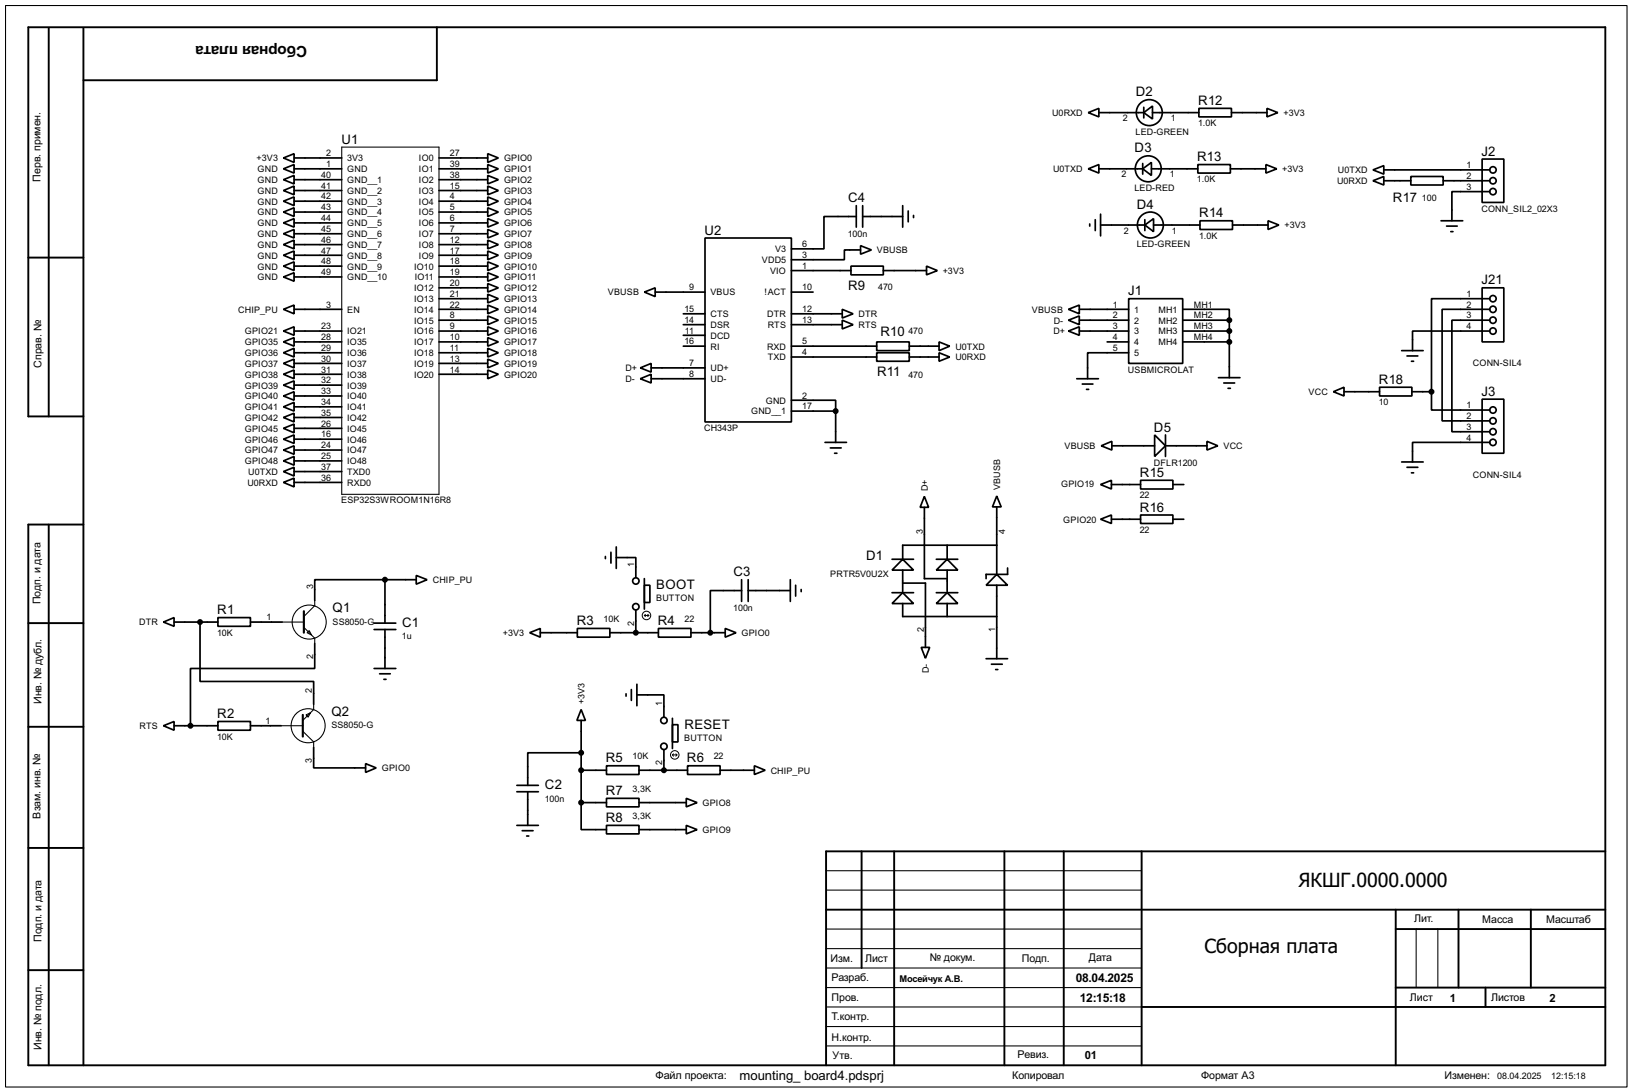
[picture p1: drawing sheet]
<svg xmlns="http://www.w3.org/2000/svg" width="383mm" height="256mm" viewBox="0 0 383 256" stroke-linecap="round" stroke-linejoin="round" font-family="sans-serif">
<g fill="none" stroke="#000" stroke-width=".25">
<path d="M1.3 1.3h381v254h-381zM80.3 34.6h22.9v81.5h-22.9zM66.3 146.1h5.1M71.4 147.4l2.6 2.5v1.3M72.2 148.6l.5-.5 .5 1.1zM74 141v1.3l-2.6 2.5M66.1 170.5h5.1M71.2 171.8l2.5 2.5v1.3M71.9 167.9l1.1-.5-.6 1.1zM73.7 165.4v1.3l-2.5 2.5M194.1 218.2h74.2M194.1 209.1h74.2"/>
<path d="M194.1 204.5h74.2M332.8 218.2v13.8M337.9 218.2v13.8M194.1 222.8h74.2M194.1 232h74.2M194.1 236.5h74.2M194.1 227.4h74.2M194.1 241.1h74.2M194.1 245.7h74.2"/>
<circle cx="72.6" cy="146.1" r="4"/>
<circle cx="72.4" cy="170.5" r="4"/>
</g>
<g fill="none" stroke="#000" stroke-width=".45">
<path d="M11.5 6.7v91.1M19.6 6.7v243.5M102.7 6.4v12.5h-83.1M6.7 60.5h12.9M19.6 97.8h-12.9v-91.4h370.5v243.8h-370.5v-127h12.9M11.5 123.2v127M6.7 146.4h12.9M6.7 170.7h12.9M6.7 199.2h12.9M202.5 200v27.4M210.1 200v50.2M236 200v50.2"/>
<path d="M250 200v50.2M268.3 200v50.2M377.2 200h-183.1v50.2M194.1 213.7h183.1M328 213.7v36.5M328 218.2h49.2M342.7 213.7v18.3M359.7 213.7v18.3M6.7 227.9h12.9M268.3 236.5h108.9M328 232h49.2M349.1 232v4.5"/>
</g>
<g fill="none" stroke="#000" stroke-width=".4">
<path d="M66.6 39.7l2.5-1v2zM66.6 37.1l2.5-1v2.1zM69.1 37.1h11.2M69.1 39.7h11.2M103.2 37.1h11.4M103.2 39.7h11.4M114.6 36.1l2.5 1-2.5 1.1zM114.6 38.7l2.5 1-2.5 1zM255.7 26.5l2.5-1v2zM255.7 39.7l2.5-1v2zM258.2 39.7h10.3M258.2 26.5h10.6"/>
<path d="M268.5 39.7l2.1-1.5v3zM268.5 38.4v2.5M268.8 26.5l2-1.6v3.1zM268.8 25.2v2.5M270.6 39.7h10.9M270.8 26.5h10.9M281.5 38.7h7.6v2h-7.6zM281.7 25.5h7.7v2h-7.7zM289.1 39.7h8.4M289.4 26.5h8.3M297.5 38.7l2.5 1-2.5 1zM297.7 25.5l2.6 1-2.6 1z"/>
<path d="M322.6 39.9l2.6-1v2zM325.2 39.9h24.9M348.3 37.4h5.1v10.2h-5.1zM66.6 42.2l2.5-1v2zM66.6 44.8l2.5-1.1v2.1zM66.6 47.3l2.5-1v2zM66.6 49.8l2.5-1v2.1zM66.6 52.4l2.5-1v2zM66.6 54.9l2.5-1v2zM66.6 57.5l2.5-1.1v2.1zM66.6 60l2.5-1v2zM69.1 42.2h11.2"/>
<path d="M69.1 44.8h11.2M69.1 47.3h11.2M69.1 49.8h11.2M69.1 52.4h11.2M69.1 54.9h11.2M69.1 57.5h11.2M69.1 60h11.2M103.2 42.2h11.4M103.2 44.8h11.4M103.2 47.3h11.4M103.2 49.8h11.4M103.2 52.4h11.4"/>
<path d="M103.2 54.9h11.4M103.2 57.5h11.4M103.2 60h11.4M114.6 41.2l2.5 1-2.5 1zM114.6 43.7l2.5 1.1-2.5 1zM114.6 46.3l2.5 1-2.5 1zM114.6 48.8l2.5 1-2.5 1.1zM114.6 51.4l2.5 1-2.5 1zM114.6 53.9l2.5 1-2.5 1zM114.6 56.4l2.5 1.1-2.5 1zM114.6 59l2.5 1-2.5 1zM165.7 55.9h20.3v43.2h-20.3z"/>
<path d="M201.2 50.9h-7.6v7.6h-7.6M201.2 48.3v5.1M202.2 57.7l2.6 1-2.6 1zM202.2 58.7h-3.8v2.3h-12.4M202.7 50.9h9.4M202.7 48.3v5.1M212.1 48.3v5.1M213.4 49.6v2.5M214.7 50.6v.5M256.1 52.6v.5M257.4 51.6v2.6M258.6 52.9h10.4"/>
<path d="M258.6 50.3v5.1M269 52.9l2.1-1.5v3zM269 51.6v2.6M271.1 52.9h10.9M282 51.9h7.6v2h-7.6zM289.6 52.9h8.4M298 51.9l2.5 1-2.5 1zM322.6 42.5l2.6-1v2zM325.2 42.5h6.3M331.5 41.5h7.6v2h-7.6zM338.6 51.9h5.1M339.1 42.5h11"/>
<path d="M339.9 53.1h2.5M340.9 54.4h.5M350.1 45h-8.9v6.9M66.6 77.8l2.5-1v2zM66.6 62.5l2.5-1v2.1zM66.6 65.1l2.5-1v2zM66.6 72.7l2.5-1v2zM69.1 77.8h11.2M69.1 72.7h11.2M69.1 62.5h11.2M69.1 65.1h11.2M103.2 77.8h11.4"/>
<path d="M103.2 75.2h11.4M103.2 72.7h11.4M103.2 62.5h11.4M103.2 65.1h11.4M103.2 67.6h11.4M103.2 70.2h11.4M114.6 61.5l2.5 1-2.5 1.1zM114.6 64.1l2.5 1-2.5 1zM114.6 66.6l2.5 1-2.5 1zM114.6 69.1l2.5 1.1-2.5 1zM114.6 71.7l2.5 1-2.5 1zM114.6 79.3l2.5 1-2.5 1z"/>
<path d="M114.6 74.2l2.5 1-2.5 1.1zM114.6 76.8l2.5 1-2.5 1zM151.4 68.6l2.6-1v2.1zM154 68.6h11.7M160.6 76.3h5.1M160.6 73.7h5.1M160.6 78.8h5.1M186 76.3h11.9M186 73.7h11.9M186 68.6h5.1M186 63.6h14M197.9 75.2l2.6 1.1-2.6 1z"/>
<path d="M197.9 72.7l2.6 1-2.6 1zM200 62.5h7.6v2.1h-7.6zM207.6 63.6h10.1M217.7 62.5l2.6 1.1-2.6 1zM251.1 77.8l2.5-1v2zM251.1 75.2l2.5-1v2.1zM251.1 72.7l2.5-1v2zM253.6 77.8h11.6M253.6 75.2h11.6M253.6 72.7h11.6M265.2 70.2h12.7v15.2h-12.7zM277.9 72.7h11v2.5"/>
<path d="M277.9 77.8h11M277.9 75.2h11M288.9 75.2v13.5M348.3 67.6h5.1v12.7h-5.1zM350.1 72.7h-11.2v26.2h11.2M350.1 75.2h-8.9v26.2h8.9M350.1 77.8h-18.2v4.6M350.1 70.2h-13.7v21.8M66.6 85.4l2.5-1v2zM66.6 82.9l2.5-1.1v2.1zM66.6 80.3l2.5-1v2zM66.6 93l2.5-1v2z"/>
<path d="M66.6 90.5l2.5-1v2zM66.6 87.9l2.5-1v2.1zM66.6 95.6l2.5-1.1v2.1zM66.6 98.1l2.5-1v2zM69.1 80.3h11.2M69.1 82.9h11.2M69.1 85.4h11.2M69.1 87.9h11.2M69.1 93h11.2M69.1 90.5h11.2M69.1 95.6h11.2M69.1 98.1h11.2"/>
<path d="M103.2 80.3h11.4M103.2 82.9h11.4M103.2 85.4h11.4M103.2 87.9h11.4M114.6 81.8l2.5 1.1-2.5 1zM114.6 84.4l2.5 1-2.5 1zM114.6 86.9l2.5 1-2.5 1.1zM150.5 86.4l2.5-1v2zM150.5 89l2.5-1.1v2.1zM153 86.4h12.7M153 89h12.7M160.6 81.3h5.1"/>
<path d="M186 94h10.4v2.6M186 81.3h20M186 83.9h20M186 96.6h10.4M196.4 96.6v7.3M206 80.3h7.7v2.1h-7.7zM206 82.9h7.7v2h-7.7zM213.7 81.3h7M213.7 83.9h7M220.7 82.9l2.5 1-2.5 1zM220.7 80.3l2.5 1-2.5 1.1zM253 89h5.1"/>
<path d="M254.3 90.2h2.5M255.3 91.5h.5M260.2 80.3h5M265.2 82.9h-9.6v6.1M277.9 80.3h11M286.3 88.7h5.1M287.6 90h2.5M288.6 91.2h.5M313.3 92l2.5-1v2zM315.8 92h8.4M324.2 91h7.6v2h-7.6zM329.4 82.4h5"/>
<path d="M330.6 83.6h2.6M331.7 84.9h.5M331.8 92h4.6M336.4 92v4.3h13.7M348.3 93.8h5.1v12.7h-5.1zM66.6 100.6l2.5-1v2.1zM66.6 103.2l2.5-1v2zM66.6 105.7l2.5-1v2zM66.6 108.3l2.5-1.1v2.1zM66.6 110.8l2.5-1v2zM66.6 113.3l2.5-1v2.1zM69.1 100.6h11.2"/>
<path d="M69.1 103.2h11.2M69.1 105.7h11.2M69.1 108.3h11.2M69.1 110.8h11.2M69.1 113.3h11.2M193.9 103.9h5M195.1 105.2h2.6M196.1 106.5h.6M217.2 116.6l1 2.6h-2zM217.2 119.2v16.7h5.4M234.2 116.5l1.1 2.6h-2.1zM234.2 119.1v15.8"/>
<path d="M258.6 113.8l2.6-1v2.1zM258.8 104.7l2.5-1v2zM261.2 113.8h6.8M261.3 104.7h10M268 112.8h7.6v2.1h-7.6zM271.3 102.2l2.6 2.5-2.6 2.5zM273.9 104.7h9.7M273.9 102.2v5M275.6 113.8h2.6M283.6 103.7l2.6 1-2.6 1zM329.4 108.5h5M330.6 109.8h2.6"/>
<path d="M331.7 111.1h.5M350.1 103.9h-18.2v4.6M90.5 136.2h-16.5v4.8M90.5 136.2v10.2M90.5 136.2h7.3M97.8 135.2l2.6 1-2.6 1zM142.3 130.7v.5M143.6 129.7v2.6M144.8 131h4.6v4.7M144.8 128.5v5M151.4 137.5h1.3v4h-1.3zM151.4 135.9v7.2"/>
<path d="M174.3 138.7h-7.4v9.9M174.3 136.2v5.1M175.8 138.7h9.9M175.8 136.2v5.1M185.7 136.2v5.1M187 137.5v2.5M188.3 138.5v.5M209.6 139.2h5.1M209.6 131.4h5.1M212.1 139.2l2.6 2.6h-5.1zM212.1 131.4l2.6 2.5h-5.1zM212.1 137h5.4v15.1"/>
<path d="M212.1 133.9v5.1M220 133.9l2.6-2.5 2.5 2.5zM220 139.2h5.1M220 131.4h5.1M222.6 139.2l2.5 2.6h-5.1zM222.6 128.1v3.3M222.6 133.9v5.1M234.2 134.9l2.6 2.6h-5.1zM234.2 137.5v17.2M234.2 128.1h-22.1v3.3M236.8 133.4v1.5h-5.1v1M258.6 122l2.6-1v2z"/>
<path d="M261.2 122h6.8M268 121h7.6v2h-7.6zM275.6 122h2.6M38.4 146.1l2.5-1v2zM40.9 146.1h10.3M47 146.1v14h26.7v5.3M51.2 145.1h7.7v2h-7.7zM58.9 146.1h7.4M74 151.2v5.8h-29.2v13.5M87.9 147.9h5.1M87.9 146.4h5.1M87.9 157h5.1"/>
<path d="M89.2 158.3h2.5M90.2 159.6h.5M90.5 147.9v9.1M124.5 148.6l2.5-1v2.1zM127 148.6h8.7M135.7 147.6h7.6v2.1h-7.6zM143.3 148.6h11.4M149.4 143.3v5.3M154.7 147.6h7.7v2.1h-7.7zM162.4 148.6h8M170.4 147.6l2.6 1-2.6 1.1zM212.1 141.8v3h22.1"/>
<path d="M216.5 152.1h2l-1 2.5zM222.6 141.8v3M231.7 154.7h5.1M233 156h2.5M234 157.3h.5M38.4 170.5l2.5-1v2zM40.9 170.5h10.3M51.2 169.5h7.7v2h-7.7zM58.9 170.5h7.2M73.7 175.6v4.8h12.2M85.9 179.4l2.5 1-2.5 1zM136.6 166.7l1 2.5h-2z"/>
<path d="M136.6 176.8h-12.6v7.7M136.6 169.2v19.3M142.5 179.9h7.7v2h-7.7zM147.1 163v.5M148.4 162v2.5M149.7 163.2h6.3v5.3M149.7 160.7v5.1M156 176.1v4.8M158 170.2h1.3v4.1h-1.3zM158 168.7v7.1M161.6 179.9h7.6v2h-7.6zM177.3 179.9l2.5 1-2.5 1z"/>
<path d="M121.5 186h5M121.5 184.5h5M121.5 193.9h5M122.7 195.1h2.6M123.8 196.4h.5M124 186v7.9M136.6 188.5v6.4h5.9M136.6 180.9h5.9M136.6 188.5h5.9M142.5 187.5h7.7v2h-7.7zM142.5 193.9h7.7v2h-7.7zM150.2 180.9h11.4"/>
<path d="M150.2 188.5h11.1M150.2 194.9h11.1M161.3 187.5l2.5 1-2.5 1zM161.3 193.9l2.5 1-2.5 1zM169.2 180.9h8.1"/>
<circle cx="269.8" cy="39.7" r="3.1"/>
<circle cx="270" cy="26.5" r="3.1"/>
<circle cx="350.8" cy="39.9" r=".75"/>
<circle cx="270.3" cy="52.9" r="3.1"/>
<circle cx="350.8" cy="45" r=".75"/>
<circle cx="350.8" cy="42.5" r=".75"/>
<circle cx="350.8" cy="70.2" r=".75"/>
<circle cx="350.8" cy="77.8" r=".75"/>
<circle cx="350.8" cy="72.7" r=".75"/>
<circle cx="350.8" cy="75.2" r=".75"/>
<circle cx="350.8" cy="96.3" r=".75"/>
<circle cx="350.8" cy="98.9" r=".75"/>
<circle cx="350.8" cy="101.4" r=".75"/>
<circle cx="350.8" cy="103.9" r=".75"/>
<circle cx="149.4" cy="136.5" r=".75"/>
<circle cx="149.4" cy="142.5" r=".75"/>
<circle cx="156" cy="175.3" r=".75"/>
<circle cx="156" cy="169.2" r=".75"/>
</g>
<g fill="#000" stroke="#000" stroke-width=".4">
<circle cx="288.8" cy="75.2" r=".5"/>
<circle cx="288.8" cy="77.8" r=".5"/>
<circle cx="196.3" cy="96.6" r=".5"/>
<circle cx="288.8" cy="80.3" r=".5"/>
<circle cx="336.3" cy="92" r=".5"/>
<circle cx="90.4" cy="136.2" r=".5"/>
<circle cx="47" cy="146.1" r=".5"/>
<circle cx="149.4" cy="148.6" r=".5"/>
<circle cx="166.9" cy="148.6" r=".5"/>
<circle cx="44.7" cy="170.5" r=".5"/>
<circle cx="136.5" cy="176.8" r=".5"/>
<circle cx="136.5" cy="180.9" r=".5"/>
<circle cx="136.5" cy="188.5" r=".5"/>
<circle cx="156" cy="180.9" r=".5"/>
</g>
<g fill="none" stroke="#000" stroke-width=".23">
<path d="M151.4 144.6h1.1M151.4 144.6l.3 .2M151.7 144.3l-.3 .3M152.2 144.3l.3 .3M152.5 144.6l-.3 .2M158 177.3h1.1M158 177.3l.3 .3M158.3 177.1l-.3 .2M158.8 177.1l.3 .2M159.1 177.3l-.3 .3"/>
<circle cx="151.9" cy="144.6" r="1"/>
<circle cx="158.5" cy="177.3" r="1"/>
</g>
<path d="M71.4 143.6v5M71.2 167.9v5.1" fill="none" stroke="#000" stroke-width=".5"/>
<g font-size="5.6">
<text x="305.1" y="208.3">ЯКШГ.0000.0000</text>
<text x="283.1" y="223.8">Сборная плата</text>
</g>
<text font-size="4.1" x="72.2" y="10.8" transform="rotate(-180 72.2 10.8)">Сборная плата</text>
<g font-size="3.5">
<text x="266.9" y="22.6">D2</text>
<text x="281.6" y="24.7">R12</text>
<text x="80.2" y="33.9">U1</text>
<text x="266.6" y="35.8">D3</text>
<text x="281.3" y="37.8">R13</text>
<text x="348.1" y="36.6">J2</text>
<text x="199.3" y="47.5">C4</text>
<text x="327.3" y="47.5">R17</text>
<text x="267.1" y="49">D4</text>
<text x="281.8" y="51.1">R14</text>
<text x="165.5" y="55.1">U2</text>
<text x="199.3" y="68.1">R9</text>
<text x="265.1" y="69.4">J1</text>
<text x="348.1" y="66.8">J21</text>
<text x="206.9" y="79">R10</text>
<text x="206.1" y="88.4">R11</text>
<text x="324" y="90.2">R18</text>
<text x="348.1" y="93">J3</text>
<text x="271.2" y="101.4">D5</text>
<text x="267.9" y="112">R15</text>
<text x="267.9" y="120.2">R16</text>
<text x="203.5" y="131.5">D1</text>
<text x="172.4" y="135.4">C3</text>
<text x="78.2" y="143.8">Q1</text>
<text x="154.2" y="138.4">BOOT</text>
<text x="51.1" y="144.3">R1</text>
<text x="94.5" y="147.3">C1</text>
<text x="135.5" y="146.8">R3</text>
<text x="154.6" y="146.8">R4</text>
<text x="51.1" y="168.7">R2</text>
<text x="77.9" y="168.2">Q2</text>
<text x="160.8" y="171.2">RESET</text>
<text x="142.4" y="179.1">R5</text>
<text x="161.4" y="179.1">R6</text>
<text x="128.1" y="185.4">C2</text>
<text x="142.4" y="186.7">R7</text>
<text x="142.4" y="193.1">R8</text>
<text x="173.8" y="253.6">mounting_ board4.pdsprj</text>
</g>
<g font-size="3.2">
<text x="252.8" y="230.7">08.04.2025</text>
<text x="253.8" y="235.4">12:15:18</text>
</g>
<g font-size="3">
<text x="340.7" y="235.4">1</text>
<text x="364.1" y="235.4">2</text>
<text x="254.9" y="248.8">01</text>
</g>
<text font-size="2.9" x="154" y="253.5">Файл проекта:</text>
<g font-size="2.8">
<text x="9.5" y="42.7" transform="rotate(-90 9.5 42.7)">Перв. примен.</text>
<text x="9.7" y="86.4" transform="rotate(-90 9.7 86.4)">Справ. №</text>
<text x="9.5" y="142" transform="rotate(-90 9.5 142)">Подп. и дата</text>
<text x="9.7" y="165.4" transform="rotate(-90 9.7 165.4)">Инв. № дубл.</text>
<text x="9.5" y="192.3" transform="rotate(-90 9.5 192.3)">Взам. инв. №</text>
<text x="9.8" y="221.2" transform="rotate(-90 9.8 221.2)">Подп. и дата</text>
<text x="332.3" y="216.5">Лит.</text>
<text x="348.3" y="216.8">Масса</text>
<text x="363.3" y="216.8">Масштаб</text>
<text x="195.1" y="225.9">Изм.</text>
<text x="203.3" y="225.9">Лист</text>
<text x="218.5" y="225.7">№ докум.</text>
<text x="240.1" y="225.9">Подп.</text>
<text x="255.8" y="225.7">Дата</text>
<text x="195.4" y="230.5">Разраб.</text>
<text x="195.4" y="235.1">Пров.</text>
<text x="195.4" y="239.6">Т.контр.</text>
<text x="331.3" y="235.1">Лист</text>
<text x="350.3" y="235.1">Листов</text>
<text x="195.4" y="244.5">Н.контр.</text>
<text x="9.8" y="246.6" transform="rotate(-90 9.8 246.6)">Инв. № подл.</text>
<text x="195.6" y="248.8">Утв.</text>
<text x="239.1" y="248.5">Ревиз.</text>
<text x="237.8" y="253.5">Копировал</text>
<text x="282.2" y="253.5">Формат А3</text>
<text x="339.4" y="253.5">Изменен:</text>
</g>
<text font-size="2.5" x="211.4" y="230.6">Мосейчук А.В.</text>
<g font-size="2.4">
<text x="247.2" y="27.2">U0RXD</text>
<text x="263.8" y="28.5">2</text>
<text x="275.1" y="28.5">1</text>
<text x="281.5" y="29.6">1.0K</text>
<text x="301.6" y="27.2">+3V3</text>
<text x="266.8" y="31.7">LED-GREEN</text>
<text x="60.3" y="37.9">+3V3</text>
<text x="60.5" y="40.5">GND</text>
<text x="75.5" y="41.8">40</text>
<text x="76.6" y="36.7">2</text>
<text x="76.6" y="39.2">1</text>
<text x="81.6" y="37.9">3V3</text>
<text x="81.6" y="40.5">GND</text>
<text x="98.4" y="37.9">IO0</text>
<text x="98.4" y="40.5">IO1</text>
<text x="105.7" y="36.7">27</text>
<text x="105.7" y="39.2">39</text>
<text x="105.7" y="41.8">38</text>
<text x="118.4" y="37.9">GPIO0</text>
<text x="118.4" y="40.5">GPIO1</text>
<text x="247.4" y="40.5">U0TXD</text>
<text x="263.6" y="41.6">2</text>
<text x="274.9" y="41.6">1</text>
<text x="301.3" y="40.5">+3V3</text>
<text x="314.4" y="40.7">U0TXD</text>
<text x="344.6" y="39.5">1</text>
<text x="60.5" y="43">GND</text>
<text x="60.5" y="45.5">GND</text>
<text x="75.5" y="44.4">41</text>
<text x="75.5" y="46.9">42</text>
<text x="81.6" y="43">GND__1</text>
<text x="81.6" y="45.5">GND__2</text>
<text x="98.4" y="43">IO2</text>
<text x="98.4" y="45.5">IO3</text>
<text x="105.7" y="44.4">15</text>
<text x="105.7" y="46.9">4</text>
<text x="118.4" y="43">GPIO2</text>
<text x="118.4" y="45.5">GPIO3</text>
<text x="266.6" y="44.9">LED-RED</text>
<text x="281.3" y="42.9">1.0K</text>
<text x="314.2" y="43.3">U0RXD</text>
<text x="334.1" y="47.2">100</text>
<text x="344.6" y="42">2</text>
<text x="344.6" y="44.6">3</text>
<text x="60.5" y="48">GND</text>
<text x="60.5" y="50.6">GND</text>
<text x="60.5" y="53.2">GND</text>
<text x="75.5" y="49.4">43</text>
<text x="75.5" y="52">44</text>
<text x="81.6" y="48">GND__3</text>
<text x="81.6" y="50.6">GND__4</text>
<text x="81.6" y="53.2">GND__5</text>
<text x="98.4" y="48">IO4</text>
<text x="98.4" y="50.6">IO5</text>
<text x="98.4" y="53.2">IO6</text>
<text x="105.7" y="49.4">5</text>
<text x="105.7" y="52">6</text>
<text x="118.4" y="48">GPIO4</text>
<text x="118.4" y="50.6">GPIO5</text>
<text x="118.4" y="53.2">GPIO6</text>
<text x="301.8" y="53.6">+3V3</text>
<text x="348.1" y="49.7">CONN_SIL2_02X3</text>
<text x="60.5" y="55.7">GND</text>
<text x="60.5" y="58.2">GND</text>
<text x="75.5" y="54.5">45</text>
<text x="75.5" y="57.1">46</text>
<text x="75.5" y="59.6">47</text>
<text x="81.6" y="55.7">GND__6</text>
<text x="81.6" y="58.2">GND__7</text>
<text x="98.4" y="55.7">IO7</text>
<text x="98.4" y="58.2">IO8</text>
<text x="105.7" y="54.5">7</text>
<text x="105.7" y="57.1">12</text>
<text x="105.7" y="59.6">17</text>
<text x="118.4" y="55.7">GPIO7</text>
<text x="118.4" y="58.2">GPIO8</text>
<text x="182.1" y="59.3">V3</text>
<text x="188.5" y="58.1">6</text>
<text x="199.2" y="55.6">100n</text>
<text x="206" y="59.5">VBUSB</text>
<text x="264.1" y="54.9">2</text>
<text x="267.1" y="58.1">LED-GREEN</text>
<text x="275.4" y="54.9">1</text>
<text x="281.8" y="56.1">1.0K</text>
<text x="60.5" y="60.7">GND</text>
<text x="60.5" y="63.3">GND</text>
<text x="60.5" y="65.9">GND</text>
<text x="75.5" y="64.7">49</text>
<text x="75.5" y="62.1">48</text>
<text x="81.6" y="65.9">GND__10</text>
<text x="81.6" y="60.7">GND__8</text>
<text x="81.6" y="63.3">GND__9</text>
<text x="97.3" y="63.3">IO10</text>
<text x="97.4" y="65.9">IO11</text>
<text x="98.4" y="60.7">IO9</text>
<text x="105.7" y="62.1">18</text>
<text x="105.7" y="64.7">19</text>
<text x="118.4" y="60.7">GPIO9</text>
<text x="118.4" y="63.3">GPIO10</text>
<text x="118.4" y="65.9">GPIO11</text>
<text x="179" y="61.8">VDD5</text>
<text x="180.9" y="64.3">VIO</text>
<text x="188.5" y="60.6">3</text>
<text x="188.5" y="63.1">1</text>
<text x="221.5" y="64.3">+3V3</text>
<text x="97.3" y="68.4">IO12</text>
<text x="97.3" y="70.9">IO13</text>
<text x="105.7" y="67.2">20</text>
<text x="105.7" y="69.8">21</text>
<text x="118.4" y="68.4">GPIO12</text>
<text x="118.4" y="70.9">GPIO13</text>
<text x="142.8" y="69.4">VBUSB</text>
<text x="162" y="68.2">9</text>
<text x="166.9" y="69.4">VBUS</text>
<text x="179.7" y="69.4">!ACT</text>
<text x="188.5" y="68.2">10</text>
<text x="206.4" y="68">470</text>
<text x="344.6" y="69.8">1</text>
<text x="56" y="73.4">CHIP_PU</text>
<text x="75.5" y="77.4">23</text>
<text x="76.6" y="72.3">3</text>
<text x="81.6" y="73.4">EN</text>
<text x="97.3" y="73.4">IO14</text>
<text x="97.3" y="76">IO15</text>
<text x="105.7" y="72.3">22</text>
<text x="105.7" y="74.8">8</text>
<text x="105.7" y="77.4">9</text>
<text x="118.4" y="73.4">GPIO14</text>
<text x="118.4" y="76">GPIO15</text>
<text x="160.8" y="73.3">15</text>
<text x="160.8" y="75.8">14</text>
<text x="166.9" y="74.5">CTS</text>
<text x="166.9" y="77.1">DSR</text>
<text x="180.3" y="74.5">DTR</text>
<text x="180.4" y="77.1">RTS</text>
<text x="188.5" y="73.3">12</text>
<text x="188.5" y="75.8">13</text>
<text x="201.7" y="77.1">RTS</text>
<text x="201.7" y="74.5">DTR</text>
<text x="242.5" y="73.4">VBUSB</text>
<text x="247.6" y="76">D-</text>
<text x="261.5" y="72.3">1</text>
<text x="261.5" y="74.8">2</text>
<text x="261.5" y="77.4">3</text>
<text x="266.5" y="73.4">1</text>
<text x="266.5" y="76">2</text>
<text x="272.2" y="73.4">MH1</text>
<text x="272.2" y="76">MH2</text>
<text x="280.5" y="72.3">MH1</text>
<text x="280.5" y="74.8">MH2</text>
<text x="280.5" y="77.4">MH3</text>
<text x="344.6" y="72.3">2</text>
<text x="344.6" y="74.8">3</text>
<text x="344.6" y="77.4">4</text>
<text x="57.5" y="78.6">GPIO21</text>
<text x="57.5" y="83.6">GPIO36</text>
<text x="57.5" y="81.1">GPIO35</text>
<text x="75.5" y="79.9">28</text>
<text x="75.5" y="82.5">29</text>
<text x="81.6" y="78.6">IO21</text>
<text x="81.6" y="81.1">IO35</text>
<text x="81.6" y="83.6">IO36</text>
<text x="97.3" y="78.6">IO16</text>
<text x="97.3" y="81.1">IO17</text>
<text x="97.3" y="83.6">IO18</text>
<text x="105.7" y="79.9">10</text>
<text x="105.7" y="82.5">11</text>
<text x="118.4" y="81.1">GPIO17</text>
<text x="118.4" y="83.6">GPIO18</text>
<text x="118.4" y="78.6">GPIO16</text>
<text x="160.8" y="80.9">16</text>
<text x="161" y="78.3">11</text>
<text x="166.9" y="79.6">DCD</text>
<text x="166.9" y="82.1">RI</text>
<text x="180.2" y="82.1">RXD</text>
<text x="188.5" y="80.9">5</text>
<text x="188.5" y="83.5">4</text>
<text x="213.5" y="78.5">470</text>
<text x="224.5" y="82.1">U0TXD</text>
<text x="247.5" y="78.6">D+</text>
<text x="261.5" y="79.9">4</text>
<text x="261.5" y="82.5">5</text>
<text x="266.5" y="78.6">3</text>
<text x="266.5" y="81.1">4</text>
<text x="266.5" y="83.6">5</text>
<text x="272.2" y="78.6">MH3</text>
<text x="272.2" y="81.1">MH4</text>
<text x="280.5" y="79.9">MH4</text>
<text x="57.5" y="86.2">GPIO37</text>
<text x="57.5" y="88.7">GPIO38</text>
<text x="75.5" y="85">30</text>
<text x="75.5" y="87.5">31</text>
<text x="81.6" y="86.2">IO37</text>
<text x="81.6" y="88.7">IO38</text>
<text x="97.3" y="86.2">IO19</text>
<text x="97.3" y="88.7">IO20</text>
<text x="105.7" y="85">13</text>
<text x="105.7" y="87.5">14</text>
<text x="118.4" y="86.2">GPIO19</text>
<text x="118.4" y="88.7">GPIO20</text>
<text x="146.9" y="87.2">D+</text>
<text x="147" y="89.8">D-</text>
<text x="162" y="86">7</text>
<text x="162" y="88.5">8</text>
<text x="166.9" y="87.2">UD+</text>
<text x="166.9" y="89.8">UD-</text>
<text x="180.4" y="84.7">TXD</text>
<text x="213.5" y="88.9">470</text>
<text x="224.5" y="84.7">U0RXD</text>
<text x="265" y="87.6">USBMICROLAT</text>
<text x="346.1" y="86.1">CONN-SIL4</text>
<text x="57.5" y="93.8">GPIO40</text>
<text x="57.5" y="91.3">GPIO39</text>
<text x="75.5" y="90.1">32</text>
<text x="75.5" y="92.6">33</text>
<text x="75.5" y="95.2">34</text>
<text x="81.6" y="91.3">IO39</text>
<text x="81.6" y="93.8">IO40</text>
<text x="179.9" y="94.8">GND</text>
<text x="188.5" y="93.6">2</text>
<text x="307.5" y="92.8">VCC</text>
<text x="324" y="95.2">10</text>
<text x="344.6" y="95.9">1</text>
<text x="57.5" y="101.4">GPIO45</text>
<text x="57.5" y="96.4">GPIO41</text>
<text x="57.5" y="98.9">GPIO42</text>
<text x="75.5" y="97.7">35</text>
<text x="75.5" y="100.2">26</text>
<text x="81.6" y="96.4">IO41</text>
<text x="81.6" y="98.9">IO42</text>
<text x="81.6" y="101.4">IO45</text>
<text x="165.5" y="101.3">CH343P</text>
<text x="176.5" y="97.4">GND__1</text>
<text x="188.5" y="96.2">17</text>
<text x="344.6" y="98.5">2</text>
<text x="344.6" y="101">3</text>
<text x="57.5" y="104">GPIO46</text>
<text x="57.5" y="106.5">GPIO47</text>
<text x="75.5" y="102.8">16</text>
<text x="75.5" y="105.3">24</text>
<text x="75.5" y="107.9">25</text>
<text x="81.6" y="104">IO46</text>
<text x="81.6" y="106.5">IO47</text>
<text x="250.1" y="105.5">VBUSB</text>
<text x="287.5" y="105.5">VCC</text>
<text x="344.6" y="103.5">4</text>
<text x="57.5" y="109.1">GPIO48</text>
<text x="58.3" y="111.6">U0TXD</text>
<text x="75.5" y="112.9">36</text>
<text x="75.5" y="110.4">37</text>
<text x="81.6" y="109.1">IO48</text>
<text x="81.6" y="111.6">TXD0</text>
<text x="271.1" y="109.4">DFLR1200</text>
<text x="346.1" y="112.2">CONN-SIL4</text>
<text x="58.1" y="114.1">U0RXD</text>
<text x="80.2" y="118.3">ESP32S3WROOM1N16R8</text>
<text x="81.6" y="114.1">RXD0</text>
<text x="218" y="115.3" transform="rotate(-90 218 115.3)">D+</text>
<text x="235" y="115.2" transform="rotate(-90 235 115.2)">VBUSB</text>
<text x="249.3" y="114.4">GPIO19</text>
<text x="267.8" y="117.1">22</text>
<text x="216.8" y="125.5" transform="rotate(-90 216.8 125.5)">3</text>
<text x="236.2" y="125.5" transform="rotate(-90 236.2 125.5)">4</text>
<text x="249.8" y="122.8">GPIO20</text>
<text x="267.8" y="125.2">22</text>
<text x="101.7" y="137">CHIP_PU</text>
<text x="149" y="133.2" transform="rotate(-90 149 133.2)">1</text>
<text x="195.1" y="135.5">PRTR5V0U2X</text>
<text x="73.6" y="138.4" transform="rotate(-90 73.6 138.4)">3</text>
<text x="154.2" y="141.3">BUTTON</text>
<text x="172.3" y="143.5">100n</text>
<text x="32.7" y="146.9">DTR</text>
<text x="51" y="149.3">10K</text>
<text x="62.7" y="145.7">1</text>
<text x="78.1" y="146.7">SS8050-G</text>
<text x="118.2" y="149.4">+3V3</text>
<text x="141.8" y="146">10K</text>
<text x="149" y="147" transform="rotate(-90 149 147)">2</text>
<text x="160.9" y="146">22</text>
<text x="174.2" y="149.4">GPIO0</text>
<text x="217.1" y="148.5" transform="rotate(-90 217.1 148.5)">2</text>
<text x="233.8" y="148.5" transform="rotate(-90 233.8 148.5)">1</text>
<text x="73.6" y="154.9" transform="rotate(-90 73.6 154.9)">2</text>
<text x="94.5" y="150.2">1u</text>
<text x="218.3" y="158.1" transform="rotate(-90 218.3 158.1)">D-</text>
<text x="73.3" y="162.9" transform="rotate(-90 73.3 162.9)">2</text>
<text x="137.4" y="165.4" transform="rotate(-90 137.4 165.4)">+3V3</text>
<text x="155.6" y="165.9" transform="rotate(-90 155.6 165.9)">1</text>
<text x="32.8" y="171.3">RTS</text>
<text x="51" y="173.7">10K</text>
<text x="62.4" y="170.1">1</text>
<text x="77.9" y="171.1">SS8050-G</text>
<text x="73.3" y="179.2" transform="rotate(-90 73.3 179.2)">3</text>
<text x="148.7" y="178.3">10K</text>
<text x="155.6" y="179.7" transform="rotate(-90 155.6 179.7)">2</text>
<text x="160.8" y="174.1">BUTTON</text>
<text x="167.7" y="178.3">22</text>
<text x="89.7" y="181.2">GPIO0</text>
<text x="148.7" y="185.9">3,3K</text>
<text x="181.1" y="181.7">CHIP_PU</text>
<text x="128" y="188.3">100n</text>
<text x="165.1" y="189.3">GPIO8</text>
<text x="148.7" y="192.3">3,3K</text>
<text x="165.1" y="195.7">GPIO9</text>
<text x="351.8" y="253.3">08.04.2025</text>
<text x="364.5" y="253.3">12:15:18</text>
</g>
</svg>
